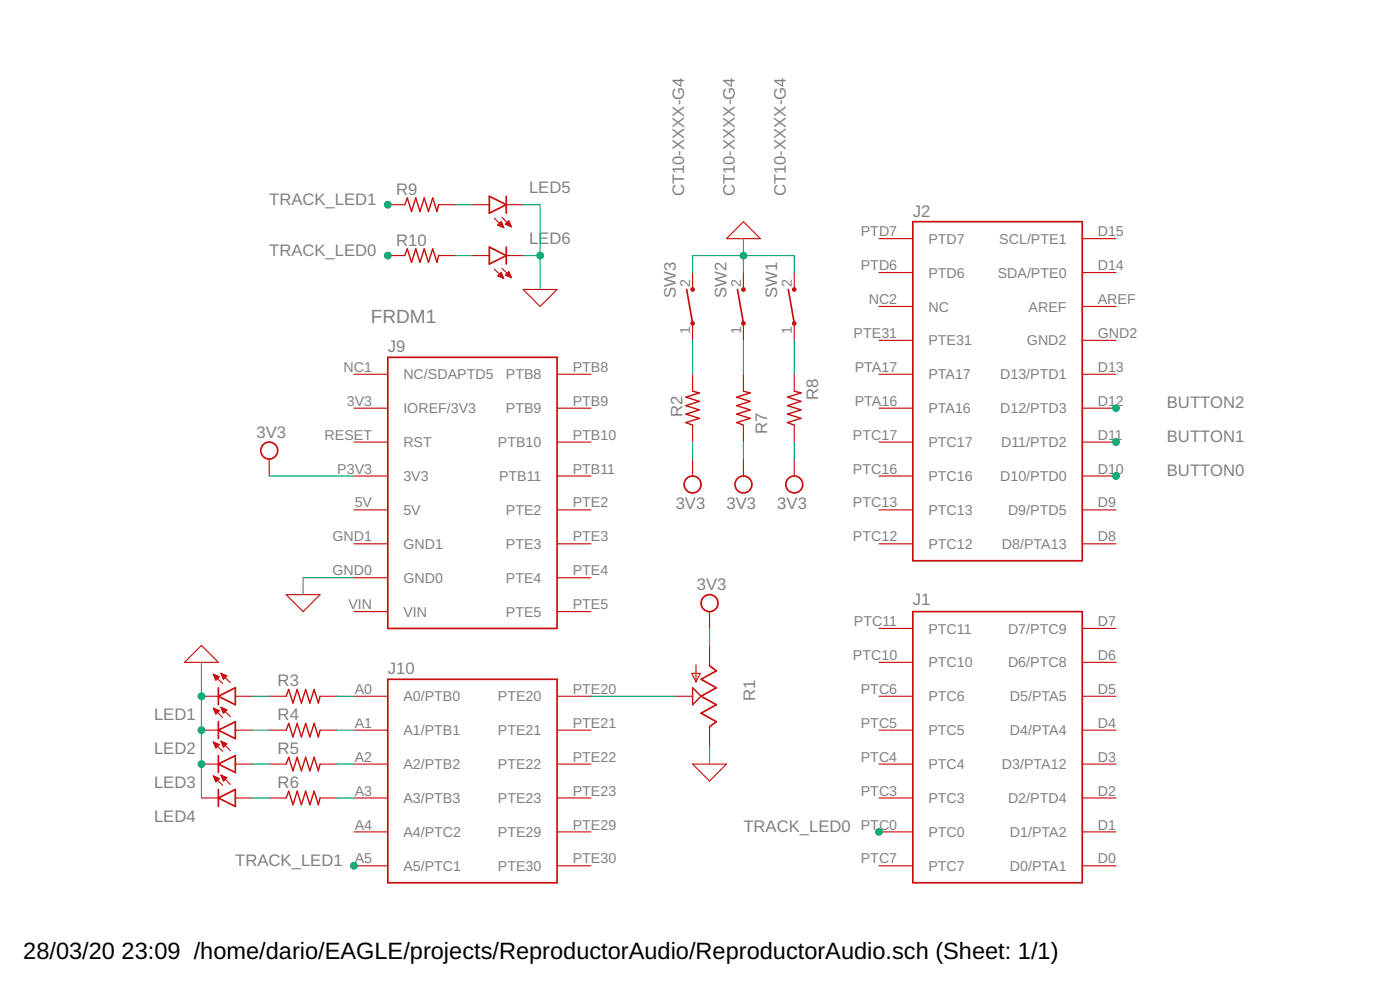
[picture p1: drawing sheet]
<svg xmlns="http://www.w3.org/2000/svg" width="210mm" height="148mm" viewBox="0 0 210 148" stroke-linecap="round" stroke-linejoin="round" font-family="sans-serif">
<g fill="none" stroke="#c90d0c" stroke-width=".25">
<path d="M73.4 29.4l2.5 1.3-2.5 1.2zM73.4 37l2.5 1.3-2.5 1.3zM75.9 29.4v2.5M75.9 37v2.6M136.9 33.2h25.4v50.8h-25.4zM58.1 53.5h25.4v40.6h-25.4zM103 43.4l.8 5.1M110.6 43.4l.9 5.1M118.2 43.4l.9 5.1M106.4 99.7l1 .8-2.3 1.3 2.3 1.2-2.3 1.3 2.3 1.3-2.3 1.2 2.3 1.3-1 .8M136.9 91.6h25.4v40.6h-25.4zM32.7 104.3l2.6-1.3v2.6z"/>
<path d="M32.7 103v2.6M32.7 108.1v2.6M32.7 113.2v2.5M32.7 118.3v2.5M32.7 109.4l2.6-1.3v2.6zM32.7 114.5l2.6-1.3v2.5zM32.7 119.5l2.6-1.2v2.5zM58.1 101.8h25.4v30.4h-25.4z"/>
<circle cx="40.4" cy="67.5" r="1.27"/>
<circle cx="103.8" cy="72.6" r="1.27"/>
<circle cx="111.5" cy="72.6" r="1.27"/>
<circle cx="119.1" cy="72.6" r="1.27"/>
<circle cx="106.4" cy="90.4" r="1.27"/>
</g>
<g fill="none" stroke="#c90d0c" stroke-width=".17">
<path d="M58.1 30.7h2.6M58.1 38.3h2.6M65.8 30.7h2.5M65.8 38.3h2.5M70.8 30.7h2.6M70.8 38.3h2.6M74.1 32.7l1.4 1.4M74.6 33.7l.5-.5 .4 .9zM74.7 33.7h.7M74.8 33.6h.5M74.9 33.8h.5M74.9 33.5h.4"/>
<path d="M75 33.4h.2M75.1 33.2h.1M75.2 34h.3M75.3 32.6l1.4 1.4M75.5 34.1h.1M75.8 33.6l.9 .4M75.8 33.6h.7M75.9 30.7h2.5M75.9 38.3h2.5M75.9 33.5h.6M76 33.4h.4M76.1 33.7h.5"/>
<path d="M76.2 33.2h.1M76.3 33.1l-.5 .5M76.3 33.1l.4 .9M76.3 33.1h.1M76.3 33.8h.3M76.6 34h.1M111.5 33.2l2.5 2.6h-5.1zM131.8 35.8h5.1M162.3 35.8h5M53.1 56.1h5M74.1 40.3l1.4 1.4M74.6 41.3l.5-.5 .4 .9z"/>
<path d="M74.7 41.3h.7M74.8 41.2h.5M74.8 41.4h.6M74.9 41.1h.3M75 41h.2M75.1 41.6h.4M75.3 40.2l1.4 1.4M75.4 41.7h.1M75.8 41.2l.5-.5 .4 .9zM75.8 41.2h.7M75.9 41.1h.6M76 41.3h.6"/>
<path d="M76.1 41h.3M76.2 40.8h.1M76.3 41.4h.3M76.6 41.6h.1M78.4 43.4h5.1l-2.5 2.5zM83.5 56.1h5.1M103.8 40.8v2.6M103.8 48.5v2.5M103.8 56.1v2.5M111.5 40.8v2.6M111.5 48.5v2.5M111.5 56.1v2.5"/>
<path d="M119.1 40.8v2.6M119.1 48.5v2.5M119.1 56.1v2.5M131.8 45.9h5.1M131.8 51h5.1M131.8 56.1h5.1M131.8 40.8h5.1M162.3 45.9h5M162.3 51h5M162.3 56.1h5M162.3 40.8h5M40.4 68.8v2.5"/>
<path d="M53.1 61.2h5M53.1 66.2h5M53.1 71.3h5M53.1 76.4h5M83.5 61.2h5.1M83.5 66.2h5.1M83.5 71.3h5.1M83.5 76.4h5.1M103.8 63.7v2.5M103.8 68.8v2.5M111.5 63.7v2.5M111.5 68.8v2.5"/>
<path d="M119.1 63.7v2.5M119.1 68.8v2.5M131.8 61.2h5.1M131.8 66.2h5.1M131.8 71.3h5.1M131.8 76.4h5.1M162.3 61.2h5M162.3 66.2h5M162.3 71.3h5M162.3 76.4h5M30.2 96.7l2.5 2.5h-5zM42.9 89.1h5.1l-2.6 2.5z"/>
<path d="M53.1 81.5h5M53.1 86.6h5M53.1 91.6h5M83.5 81.5h5.1M83.5 86.6h5.1M83.5 91.6h5.1M104.4 99.6v2.6M106.4 91.6v2.5M106.4 96.7v3M131.8 94.1h5.1M131.8 99.2h5.1M131.8 81.5h5.1"/>
<path d="M162.3 94.1h5M162.3 99.2h5M162.3 81.5h5M30.2 104.3h2.5M30.2 109.4h2.5M30.2 114.5h2.5M30.2 119.5h2.5M32 101l1.4 1.4M32 101l.9 .4-.5 .5zM32 106.1l1.4 1.4M32 106.1l.9 .4-.5 .5zM32 111.2l1.4 1.4"/>
<path d="M32 111.2l.9 .3-.5 .6zM32 116.2l1.4 1.4M32 116.2l.9 .4-.5 .5zM32 116.3h.2M32 101.1h.3M32 106.2h.2M32 111.3h.2M32.1 106.3h.4M32.1 111.4h.4M32.1 116.5h.3M32.1 101.3h.4M32.1 116.6h.6"/>
<path d="M32.1 101.4h.7M32.1 106.4h.7M32.1 111.5h.6M32.2 106.6h.6M32.2 111.6h.6M32.2 116.7h.6M32.2 101.5h.6M32.2 111.7h.5M32.2 116.8h.5M32.2 101.6h.5M32.2 106.7h.5M32.3 101.7h.2"/>
<path d="M32.3 106.8h.3M32.3 111.9h.3M32.3 116.9h.3M32.3 112h.1M32.3 117.1h.1M32.3 101.9h.1M32.3 106.9h.1M33.1 100.9l1.4 1.4M33.1 100.9l.9 .4-.5 .5zM33.1 106l1.4 1.4M33.1 106l.9 .3-.5 .5zM33.1 111l1.4 1.4"/>
<path d="M33.1 111l.9 .4-.5 .5zM33.1 116.1l1.4 1.4M33.1 116.1l.9 .4-.5 .5zM33.2 101h.2M33.2 106.1h.2M33.2 111.1h.2M33.2 116.2h.1M33.2 111.3h.4M33.2 116.3h.4M33.2 101.1h.5M33.2 106.2h.5M33.3 116.5h.6"/>
<path d="M33.3 101.3h.7M33.3 106.3h.7M33.3 111.4h.6M33.3 106.4h.6M33.3 111.5h.6M33.3 116.6h.7M33.3 101.4h.6M33.4 116.7h.4M33.4 101.5h.4M33.4 106.6h.4M33.4 111.6h.4M33.4 106.7h.3"/>
<path d="M33.4 111.7h.3M33.4 116.8h.3M33.4 101.6h.3M33.5 111.9h.1M33.5 116.9h.1M33.5 101.7h.1M33.5 106.8h.1M35.3 104.3h2.5M35.3 109.4h2.5M35.3 114.5h2.5M35.3 119.5h2.5M40.4 104.3h2.5"/>
<path d="M40.4 109.4h2.5M40.4 114.5h2.5M40.4 119.5h2.5M48 104.3h2.5M48 109.4h2.5M48 114.5h2.5M48 119.5h2.5M53.1 104.3h5M53.1 109.4h5M53.1 114.5h5M53.1 119.5h5M83.5 104.3h5.1"/>
<path d="M83.5 109.4h5.1M83.5 114.5h5.1M83.5 119.5h5.1M101.3 104.3h2.5M103.7 100.9h1.3l-.6 1.3zM103.8 114.5h5.1l-2.5 2.5zM106.4 108.9v3M131.8 104.3h5.1M131.8 109.4h5.1M131.8 114.5h5.1M131.8 119.5h5.1M162.3 104.3h5"/>
<path d="M162.3 109.4h5M162.3 114.5h5M162.3 119.5h5M53.1 124.6h5M53.1 129.7h5M83.5 124.6h5.1M83.5 129.7h5.1M131.8 124.6h5.1M131.8 129.7h5.1M162.3 124.6h5M162.3 129.7h5"/>
</g>
<path d="M60.7 38.3l.4-1 .6 2 .6-2 .7 2 .6-2 .6 2 .7-2 .6 2 .3-1M60.7 30.7l.4-1 .6 2 .6-2 .7 2 .6-2 .6 2 .7-2 .6 2 .3-1M103.8 58.6l1.1 .3-2.1 .6 2.1 .6-2.1 .7 2.1 .6-2.1 .6 2.1 .7-2.1 .6 1 .4M111.5 58.6l1 .3-2.1 .6 2.1 .6-2.1 .7 2.1 .6-2.1 .6 2.1 .7-2.1 .6 1.1 .4M119.1 58.6l1 .3-2 .6 2 .6-2 .7 2 .6-2 .6 2 .7-2 .6 1 .4M42.9 104.3l.4-1 .6 2 .7-2 .6 2 .6-2 .7 2 .6-2 .6 2 .3-1M42.9 109.4l.4-1 .6 2 .7-2 .6 2 .6-2 .7 2 .6-2 .6 2 .3-1M42.9 114.5l.4-1 .6 2 .7-2 .6 2 .6-2 .7 2 .6-2 .6 2 .3-1M42.9 119.5l.4-1 .6 2.1 .7-2.1 .6 2.1 .6-2.1 .7 2.1 .6-2.1 .6 2.1 .3-1.1M103.8 103l1.3 1.3-1.3 1.3z" fill="none" stroke="#c90d0c" stroke-width=".21"/>
<g fill="#c90d0c" stroke="#c90d0c" stroke-width=".15">
<circle cx="119.1" cy="48.5" r=".28"/>
<circle cx="119.1" cy="43.4" r=".28"/>
<circle cx="111.5" cy="48.5" r=".28"/>
<circle cx="111.5" cy="43.4" r=".28"/>
<circle cx="103.8" cy="48.5" r=".28"/>
<circle cx="103.8" cy="43.4" r=".28"/>
</g>
<g fill="none" stroke="#0dab76" stroke-width=".17">
<path d="M68.3 38.3h2.5M68.3 30.7h2.5M78.4 38.3h2.6M78.4 30.7h2.6v12.7M111.5 35.8v5M103.8 40.8v-2.5h15.3v2.5M103.8 51v5.1M111.5 51v5.1M119.1 51v5.1M40.4 71.3h12.7M103.8 66.2v2.6M111.5 66.2v2.6"/>
<path d="M119.1 66.2v2.6M30.2 99.2v20.3M53.1 86.6h-7.7v2.5M106.4 94.1v2.6M37.8 104.3h2.6M37.8 114.5h2.6M37.8 109.4h2.6M37.8 119.5h2.6M50.5 104.3h2.6M50.5 114.5h2.6M50.5 109.4h2.6M50.5 119.5h2.6"/>
<path d="M88.6 104.3h12.7M106.4 111.9v2.6"/>
</g>
<g fill="#0dab76" stroke="#0dab76" stroke-width=".15">
<circle cx="30.2" cy="114.5" r=".51"/>
<circle cx="30.2" cy="109.4" r=".51"/>
<circle cx="30.2" cy="104.3" r=".51"/>
<circle cx="81" cy="38.3" r=".51"/>
<circle cx="111.5" cy="38.3" r=".51"/>
<circle cx="131.8" cy="124.6" r=".51"/>
<circle cx="58.1" cy="38.3" r=".51"/>
<circle cx="53.1" cy="129.7" r=".51"/>
<circle cx="58.1" cy="30.7" r=".51"/>
<circle cx="167.3" cy="71.3" r=".51"/>
<circle cx="167.3" cy="66.2" r=".51"/>
<circle cx="167.3" cy="61.2" r=".51"/>
</g>
<g font-size="3.5">
<text x="3.5" y="143.7">28/03/20</text>
<text x="18.2" y="143.7">23:09 /home/dario/EAGLE/projects/ReproductorAudio/ReproductorAudio.sch (Sheet: 1/1)</text>
</g>
<text font-size="2.9" fill="#808080" x="55.6" y="48.5">FRDM1</text>
<g font-size="2.5" fill="#808080">
<text x="59.4" y="29.2">R9</text>
<text x="79.3" y="28.9">LED5</text>
<text x="102.6" y="29.4" transform="rotate(-90 102.6 29.4)">CT10-XXXX-G4</text>
<text x="110.2" y="29.4" transform="rotate(-90 110.2 29.4)">CT10-XXXX-G4</text>
<text x="117.8" y="29.4" transform="rotate(-90 117.8 29.4)">CT10-XXXX-G4</text>
<text x="40.4" y="30.7">TRACK_LED1</text>
<text x="136.9" y="32.5">J2</text>
<text x="40.4" y="38.3">TRACK_LED0</text>
<text x="59.4" y="36.8">R10</text>
<text x="79.3" y="36.5">LED6</text>
<text x="101.3" y="44.6" transform="rotate(-90 101.3 44.6)">SW3</text>
<text x="108.9" y="44.6" transform="rotate(-90 108.9 44.6)">SW2</text>
<text x="116.5" y="44.6" transform="rotate(-90 116.5 44.6)">SW1</text>
<text x="58.1" y="52.8">J9</text>
<text x="122.7" y="59.9" transform="rotate(-90 122.7 59.9)">R8</text>
<text x="38.5" y="65.6">3V3</text>
<text x="102.3" y="62.4" transform="rotate(-90 102.3 62.4)">R2</text>
<text x="115" y="65" transform="rotate(-90 115 65)">R7</text>
<text x="175" y="61.1">BUTTON2</text>
<text x="175" y="71.3">BUTTON0</text>
<text x="175" y="66.2">BUTTON1</text>
<text x="101.3" y="76.3">3V3</text>
<text x="108.9" y="76.3">3V3</text>
<text x="116.5" y="76.3">3V3</text>
<text x="104.5" y="88.4">3V3</text>
<text x="136.9" y="90.6">J1</text>
<text x="58.1" y="101">J10</text>
<text x="23.1" y="107.9">LED1</text>
<text x="41.6" y="102.8">R3</text>
<text x="41.6" y="107.9">R4</text>
<text x="113.2" y="105" transform="rotate(-90 113.2 105)">R1</text>
<text x="23.1" y="113">LED2</text>
<text x="41.6" y="113">R5</text>
<text x="23.1" y="118">LED3</text>
<text x="41.6" y="118.1">R6</text>
<text x="23.1" y="123.1">LED4</text>
<text x="111.5" y="124.6">TRACK_LED0</text>
<text x="35.3" y="129.7">TRACK_LED1</text>
</g>
<g font-size="2.1" fill="#808080">
<text x="129.1" y="35.4">PTD7</text>
<text x="164.6" y="35.4">D15</text>
<text x="129.1" y="40.5">PTD6</text>
<text x="139.2" y="36.5">PTD7</text>
<text x="139.2" y="41.6">PTD6</text>
<text x="149.6" y="41.6">SDA/PTE0</text>
<text x="149.8" y="36.5">SCL/PTE1</text>
<text x="164.6" y="40.5">D14</text>
<text x="103.5" y="43" transform="rotate(-90 103.5 43)">2</text>
<text x="111.1" y="43" transform="rotate(-90 111.1 43)">2</text>
<text x="118.7" y="43" transform="rotate(-90 118.7 43)">2</text>
<text x="130.2" y="45.6">NC2</text>
<text x="139.2" y="46.7">NC</text>
<text x="154.2" y="46.7">AREF</text>
<text x="164.6" y="45.6">AREF</text>
<text x="103.5" y="50" transform="rotate(-90 103.5 50)">1</text>
<text x="111.1" y="50" transform="rotate(-90 111.1 50)">1</text>
<text x="118.7" y="50" transform="rotate(-90 118.7 50)">1</text>
<text x="128" y="50.6">PTE31</text>
<text x="139.2" y="51.8">PTE31</text>
<text x="154" y="51.8">GND2</text>
<text x="164.6" y="50.6">GND2</text>
<text x="51.5" y="55.7">NC1</text>
<text x="60.5" y="56.8">NC/SDAPTD5</text>
<text x="75.8" y="56.8">PTB8</text>
<text x="85.9" y="55.7">PTB8</text>
<text x="128.2" y="55.7">PTA17</text>
<text x="139.2" y="56.8">PTA17</text>
<text x="149.9" y="56.8">D13/PTD1</text>
<text x="164.6" y="55.7">D13</text>
<text x="48.7" y="65.9">RESET</text>
<text x="52" y="60.8">3V3</text>
<text x="60.5" y="61.9">IOREF/3V3</text>
<text x="75.8" y="61.9">PTB9</text>
<text x="85.9" y="60.8">PTB9</text>
<text x="85.9" y="65.9">PTB10</text>
<text x="127.9" y="65.9">PTC17</text>
<text x="128.2" y="60.8">PTA16</text>
<text x="139.2" y="61.9">PTA16</text>
<text x="149.9" y="61.9">D12/PTD3</text>
<text x="164.6" y="60.8">D12</text>
<text x="164.6" y="65.9">D11</text>
<text x="50.6" y="71">P3V3</text>
<text x="60.5" y="67">RST</text>
<text x="74.7" y="67">PTB10</text>
<text x="85.9" y="71">PTB11</text>
<text x="127.9" y="71">PTC16</text>
<text x="139.2" y="67">PTC17</text>
<text x="150.1" y="67">D11/PTD2</text>
<text x="164.6" y="71">D10</text>
<text x="53.2" y="76">5V</text>
<text x="60.5" y="72.1">3V3</text>
<text x="60.5" y="77.1">5V</text>
<text x="74.8" y="72.1">PTB11</text>
<text x="75.8" y="77.1">PTE2</text>
<text x="85.9" y="76">PTE2</text>
<text x="127.9" y="76">PTC13</text>
<text x="139.2" y="72.1">PTC16</text>
<text x="139.2" y="77.1">PTC13</text>
<text x="149.9" y="72.1">D10/PTD0</text>
<text x="151.1" y="77.1">D9/PTD5</text>
<text x="164.6" y="76">D9</text>
<text x="49.9" y="81.1">GND1</text>
<text x="60.5" y="82.2">GND1</text>
<text x="75.8" y="82.2">PTE3</text>
<text x="85.9" y="81.1">PTE3</text>
<text x="127.9" y="81.1">PTC12</text>
<text x="139.2" y="82.2">PTC12</text>
<text x="150.2" y="82.2">D8/PTA13</text>
<text x="164.6" y="81.1">D8</text>
<text x="49.9" y="86.2">GND0</text>
<text x="60.5" y="87.3">GND0</text>
<text x="75.8" y="87.3">PTE4</text>
<text x="85.9" y="86.2">PTE4</text>
<text x="52.2" y="91.3">VIN</text>
<text x="60.5" y="92.4">VIN</text>
<text x="75.8" y="92.4">PTE5</text>
<text x="85.9" y="91.3">PTE5</text>
<text x="128" y="93.8">PTC11</text>
<text x="139.2" y="94.9">PTC11</text>
<text x="151.1" y="94.9">D7/PTC9</text>
<text x="164.6" y="93.8">D7</text>
<text x="127.9" y="98.9">PTC10</text>
<text x="139.2" y="100">PTC10</text>
<text x="151.1" y="100">D6/PTC8</text>
<text x="164.6" y="98.9">D6</text>
<text x="53.2" y="104">A0</text>
<text x="60.5" y="105.1">A0/PTB0</text>
<text x="74.7" y="105.1">PTE20</text>
<text x="85.9" y="104">PTE20</text>
<text x="129.1" y="104">PTC6</text>
<text x="139.2" y="105.1">PTC6</text>
<text x="151.4" y="105.1">D5/PTA5</text>
<text x="164.6" y="104">D5</text>
<text x="53.2" y="109">A1</text>
<text x="60.5" y="110.2">A1/PTB1</text>
<text x="74.7" y="110.2">PTE21</text>
<text x="85.9" y="109">PTE21</text>
<text x="129.1" y="109">PTC5</text>
<text x="139.2" y="110.2">PTC5</text>
<text x="151.4" y="110.2">D4/PTA4</text>
<text x="164.6" y="109">D4</text>
<text x="53.2" y="114.1">A2</text>
<text x="53.2" y="119.2">A3</text>
<text x="60.5" y="115.2">A2/PTB2</text>
<text x="74.7" y="115.2">PTE22</text>
<text x="85.9" y="114.1">PTE22</text>
<text x="85.9" y="119.2">PTE23</text>
<text x="129.1" y="114.1">PTC4</text>
<text x="129.1" y="119.2">PTC3</text>
<text x="139.2" y="115.2">PTC4</text>
<text x="150.2" y="115.2">D3/PTA12</text>
<text x="164.6" y="114.1">D3</text>
<text x="164.6" y="119.2">D2</text>
<text x="53.2" y="124.3">A4</text>
<text x="60.5" y="120.3">A3/PTB3</text>
<text x="60.5" y="125.4">A4/PTC2</text>
<text x="74.7" y="120.3">PTE23</text>
<text x="74.7" y="125.4">PTE29</text>
<text x="85.9" y="124.3">PTE29</text>
<text x="129.1" y="124.3">PTC0</text>
<text x="139.2" y="120.3">PTC3</text>
<text x="139.2" y="125.4">PTC0</text>
<text x="151.1" y="120.3">D2/PTD4</text>
<text x="151.4" y="125.4">D1/PTA2</text>
<text x="164.6" y="124.3">D1</text>
<text x="53.2" y="129.4">A5</text>
<text x="60.5" y="130.5">A5/PTC1</text>
<text x="74.7" y="130.5">PTE30</text>
<text x="85.9" y="129.4">PTE30</text>
<text x="129.1" y="129.4">PTC7</text>
<text x="139.2" y="130.5">PTC7</text>
<text x="151.4" y="130.5">D0/PTA1</text>
<text x="164.6" y="129.4">D0</text>
</g>
</svg>
